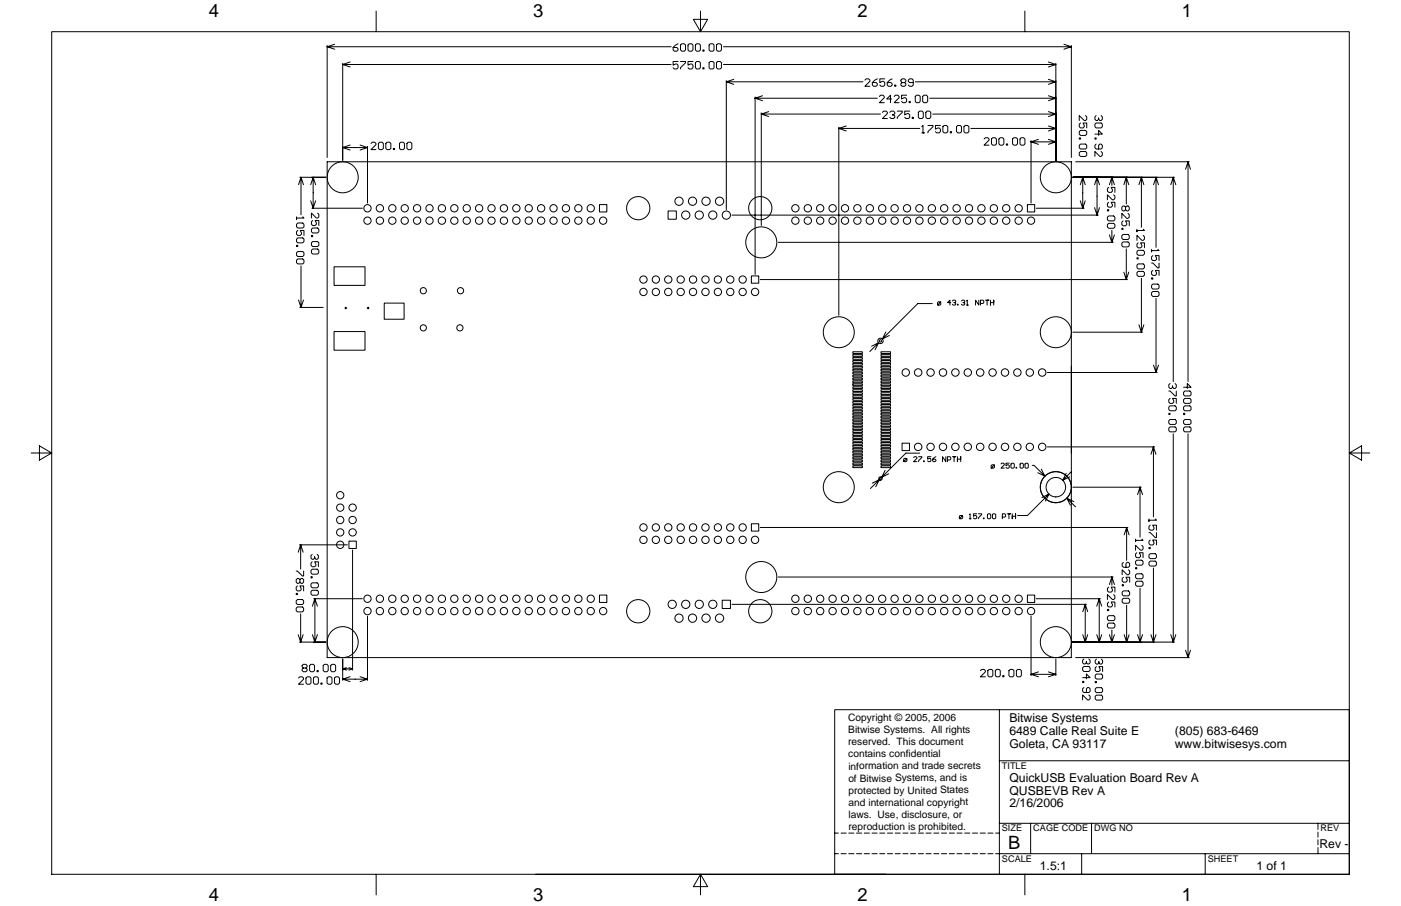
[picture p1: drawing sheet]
<svg xmlns="http://www.w3.org/2000/svg" width="432mm" height="279mm" viewBox="0 0 432 279" stroke-linecap="round" stroke-linejoin="round" font-family="sans-serif">
<g fill="none" stroke="#000" stroke-width=".31">
<path d="M15.9 9.8h400v259.8h-400zM100.8 14v34.6M100.8 14.4h106M100.8 14.4l2.3 .8M103.1 13.7l-2.3 .7M105.6 19.5v29.9M105.6 19.9h101.2M105.6 19.9l2.3 .8M107.9 19.1l-2.3 .8M115.9 3.4v6.4M209 19h-1.5v1.1l.7-.4h.4l.4 .4v.8l-.4 .4h-.8l-.3-.4M209 13.5l-1.5 1.1v.8l.3 .4h.8l.4-.4v-.4l-.4-.4h-1.1"/>
<path d="M209.7 19h1.6v.3l-1.6 1.6v.4M209.7 13.9l.4-.4h.8l.4 .4v1.5l-.4 .4h-.8l-.4-.4zM212.4 13.5h.8l.4 .4v1.5l-.4 .4h-.8l-.4-.4v-1.5zM213.6 19h-1.6v1.1l.8-.4h.4l.4 .4v.8l-.4 .4h-.8l-.4-.4M214.3 19.3l.4-.3h.8l.4 .3v1.6l-.4 .4h-.8l-.4-.4zM214.3 13.9l.4-.4h.8l.4 .4v1.5l-.4 .4h-.8l-.4-.4zM215.9 3.4v6.4l2.2-3.8h-4.4l2.2 3.8M216.6 15.4h.4v.4h-.4zM218.5 19.3l.4-.3h.8l.4 .3v1.6l-.4 .4h-.8l-.4-.4zM218.5 13.9l.4-.4h.8l.4 .4v1.5l-.4 .4h-.8l-.4-.4zM220.8 19.3l.4-.3h.8l.4 .3v1.6l-.4 .4h-.8l-.4-.4zM220.8 13.9l.4-.4h.8l.4 .4v1.5l-.4 .4h-.8l-.4-.4z"/>
<path d="M223 19.9h102.4M223 14.4h107.2M315.9 3.4v6.4M323.1 19.1l2.3 .8-2.3 .8M325.4 19.5v29.9M327.9 13.7l2.3 .7-2.3 .8M330.2 14v34.6M216.6 20.9h.4v.4h-.4zM223.9 24.8v39.8M223.9 25.2h42.1M223.9 25.2l2.2 .8M226.1 24.5l-2.2 .7"/>
<path d="M232.7 29.9v54.7M232.7 30.3h37.7M232.7 30.3l2.3 .8M234.6 34.8v34.7M234.6 35.2h36.8M234.6 35.2l2.3 .7M235 29.5l-2.3 .8M236.9 34.4l-2.3 .8M258.5 39.2v58M258.5 39.6h25M258.5 39.6l2.3 .8M260.8 38.8l-2.3 .8"/>
<path d="M266.6 24.7l.4-.4h.7l.4 .4v.4l-1.5 1.5h1.5M270.4 24.3l-1.5 1.2v.7l.4 .4h.7l.4-.4v-.4l-.4-.3h-1.1M271 29.8l.4-.4h.8l.3 .4v.3l-1.5 1.6h1.5M272 34.6l.4-.3h.7l.4 .3v.4l-1.5 1.6h1.5M272.7 24.3h-1.5v1.2l.7-.4h.4l.4 .4v.7l-.4 .4h-.8l-.3-.4M274.3 34.6l.3-.3h.8l.4 .3v.4l-.4 .4h-.4h.4l.4 .4v.4l-.4 .4h-.8l-.3-.4M274.8 30.5h-1.5l1.1-1.1v2.3M275 24.3l-1.5 1.2v.7l.3 .4h.8l.4-.4v-.4l-.4-.3h-1.1M275.6 29.8l.4-.4h.7l.4 .4v.3l-1.5 1.6h1.5M275.7 26.2h.4v.4h-.4zM276.5 34.3h1.6v.3l-1.6 1.6v.4M278 24.3h.8l.4 .4v.4l-.4 .4 .4 .3v.4l-.4 .4h-.8l-.3-.4v-.4l.3-.3-.3-.4v-.4z"/>
<path d="M278 25.5h.8M279.4 29.4h-1.5v1.1l1.1-.4 .4 .4v.8l-.4 .4h-.7l-.4-.4M280.2 31.3h.4v.4h-.4zM280.4 34.3h-1.6v1.1l.8-.4h.4l.4 .4v.8l-.4 .4h-.8l-.4-.4M281.1 36.2h.4v.4h-.4zM281.5 25.5h-1.2l-.3-.4v-.4l.3-.4h.8l.4 .4v1.5l-.4 .4h-.8l-.3-.4M282.1 25.2h43.3M282.5 29.4h.7l.4 .4v1.5l-.4 .4h-.7l-.4-.4v-1.5zM283 34.6l.4-.3h.8l.4 .3v1.6l-.4 .4h-.8l-.4-.4zM284.1 39.1l.4-.4v2.3h.4h-.8M284.8 29.4h.7l.4 .4v1.5l-.4 .4h-.7l-.4-.4v-1.5zM285.3 34.6l.4-.3h.8l.4 .3v1.6l-.4 .4h-.8l-.4-.4z"/>
<path d="M286 38.7h1.5v.4l-1.5 1.5v.4M286.5 30.3h38.9M287.5 35.2h37.9M289.8 38.7h-1.5v1.1l.8-.3h.4l.3 .3v.8l-.3 .4h-.8l-.4-.4M290.6 39.1l.4-.4h.7l.4 .4v1.5l-.4 .4h-.7l-.4-.4zM294.8 39.1l.4-.4h.8l.3 .4v1.5l-.3 .4h-.8l-.4-.4zM297.1 39.1l.4-.4h.7l.4 .4v1.5l-.4 .4h-.7l-.4-.4zM299.2 39.6h26.2M323.1 29.5l2.3 .8-2.3 .8M323.1 34.4l2.3 .8-2.3 .7M323.1 38.8l2.3 .8-2.3 .8M323.1 24.5l2.3 .7-2.3 .8"/>
<path d="M333 37.9l-.4 .4v.8l.4 .4h.8l.4-.4-.4-1.2h1.1v1.6M334.6 35.6l.3 .4v.8l-.3 .4h-.4l-1.6-1.6v1.6M337.8 35.6l-.3 .4v.8l.3 .4h.4l.4-.4v-.4v.4l.4 .4h.4l.3-.4v-.8l-.3-.4M337.8 37.9h1.6l.3 .4v.8l-.3 .4h-1.6l-.3-.4v-.8zM92.4 54.7h8M92.8 54.7v11.6M92.8 54.7l-.8 2.3M92.8 54.7l.7 2.3M96.5 54.7v9.5M96.5 54.7l-.7 2.3M96.5 54.7l.8 2.3M100.8 49.9h229.4v152.9h-229.4z"/>
<path d="M105.6 45.5h7.7M105.6 45.5l2.3 .8M107.9 44.7l-2.3 .8M111 44.7l2.3 .8-2.3 .8M113.3 45.1v17.5M114.3 44.2l.4-.3h.8l.4 .3v.4l-1.6 1.5h1.6M117 43.9h.8l.4 .3v1.6l-.4 .3h-.8l-.4-.3v-1.6zM118.9 44.2l.4-.3h.8l.4 .3v1.6l-.4 .3h-.8l-.4-.3zM121.2 45.8h.4v.3h-.4zM123.1 44.2l.4-.3h.8l.4 .3v1.6l-.4 .3h-.8l-.4-.3zM125.8 43.9h.8l.3 .3v1.6l-.3 .3h-.8l-.4-.3v-1.6zM292.9 40.6h.4v.4h-.4z"/>
<path d="M303.3 42.9l.4-.4h.7l.4 .4v.3l-1.5 1.6h1.5M305.6 42.9l.4-.4h.7l.4 .4v1.5l-.4 .4h-.7l-.4-.4zM307.9 42.9l.4-.4h.7l.4 .4v1.5l-.4 .4h-.7l-.4-.4zM310.2 44.4h.4v.4h-.4zM312.5 42.5h.7l.4 .4v1.5l-.4 .4h-.7l-.4-.4v-1.5zM314.4 42.9l.3-.4h.8l.4 .4v1.5l-.4 .4h-.8l-.3-.4zM317.8 43.3v19.3M317.8 43.8h7.6M317.8 43.8l2.3 .7M320.1 43l-2.3 .8M323.1 43l2.3 .8-2.3 .7M330.7 54.7h31.3"/>
<path d="M331.5 49.9h35M332.6 42.5h.4v.4h-.4zM332.6 40.6l.4-.4h1.6l.3 .4v.8l-.3 .4h-1.6l-.4-.4zM332.6 44.8l.4-.4h1.6l.3 .4v.8l-.3 .4h-1.6l-.4-.4zM332.6 47.1l.4-.4h1.6l.3 .4v.8l-.3 .3h-1.6l-.4-.3zM333.7 54.7v9.5M333.7 54.7l-.7 2.3M333.7 54.7l.8 2.3M337.5 42.5h.3v.4h-.3zM337.5 41.4h2.2l-1.1-1.2v1.6M337.8 44.4l-.3 .4v.8l.3 .4h1.6l.3-.4v-.8l-.3-.4h-.4l-.4 .4v1.2M338.1 54.7v11.6"/>
<path d="M338.1 54.7l-.7 2.3M338.1 54.7l.8 2.3M339.4 46.7l.3 .4v.8l-.3 .3h-.4l-1.5-1.5v1.5M341.7 57.8l-.4 .4v.7l.4 .4h.8l.4-.4-.4-1.1h1.1v1.5M342.7 54.7v2.5M342.7 54.7l-.8 2.3M342.7 54.7l.8 2.3M347.1 54.7v8.2M347.1 54.7l-.7 2.3M347.1 54.7l.8 2.3M351.8 54.7v15.4M351.8 54.7l-.8 2.3"/>
<path d="M351.8 54.7l.8 2.3M356.3 54.7v21.6M356.3 54.7l-.8 2.3M356.3 54.7l.8 2.3M361.6 54.7v63M361.6 54.7l-.8 2.3M361.6 54.7l.8 2.3M366.2 49.9v67.8M366.2 49.9l-.8 2.3M366.2 49.9l.7 2.3M91.4 75.6h.4v.4h-.4zM91.4 66.9v.7v-.4h2.3l-.4-.3"/>
<path d="M91.4 73.7l.4-.3h1.5l.4 .3v.8l-.4 .4h-1.5l-.4-.4zM91.4 78l.4-.4h1.5l.4 .4v.7l-.4 .4h-1.5l-.4-.4zM91.8 68.8h1.5l.4 .4v.7l-.4 .4h-1.5l-.4-.4v-.7zM91.8 71.1l-.4 .4v.7l.4 .4h.7l.4-.4-.4-1.1h1.2v1.5M95.8 61.9l.7 2.3M96 72.6h.4v.4h-.4zM96 70.7l.4-.4h1.5l.4 .4v.8l-.4 .3h-1.5l-.4-.3zM96.1 64.2h15.6M96.4 68l-.4 .4v.8l.4 .3h.7l.4-.3-.4-1.2h1.2v1.5M96.4 74.5h1.5l.4 .4v.7l-.4 .4h-1.5l-.4-.4v-.7zM96.4 76.8h1.5l.4 .4v.8l-.4 .3h-1.5l-.4-.3v-.8zM97.3 61.9l-.8 2.3"/>
<path d="M97.9 65.7l.4 .4v.8l-.4 .3h-.4l-1.5-1.5v1.5M184.8 63.1h2.2v2.3h-2.2zM205.9 65.1h2.5v2.5h-2.5zM225.6 66.3h112.9M239.9 74.7h103.2M316.7 63.1h2.2v2.3h-2.2zM319.4 64.2h14.7M333 61.9l.7 2.3M334.5 61.9l-.8 2.3M337.4 64l.7 2.3M338.9 64l-.8 2.3M341.3 64.7h.4v.3h-.4z"/>
<path d="M341.3 67l.4-.4h1.5l.4 .4v.7l-.4 .4h-1.5l-.4-.4zM341.3 69.3l.4-.4h1.5l.4 .4v.7l-.4 .4h-1.5l-.4-.4zM341.7 62.4l-.4 .4v.7l.4 .4h.8l.4-.4-.4-1.1h1.1v1.5M341.9 72.5l.8 2.2M342.7 71v3.7M343.2 60.1l.4 .4v.7l-.4 .4h-.3l-1.6-1.5v1.5M343.5 72.5l-.8 2.2M345.8 70.4h.3v.4h-.3zM345.8 63.9l.3-.4h.4l.4 .4 .4-.4h.4l.3 .4v.8l-.3 .3h-.4l-.4-.3-.4 .3h-.4l-.3-.3zM345.8 72.7l.3-.4h1.6l.3 .4v.8l-.3 .4h-1.6l-.3-.4zM345.8 75l.3-.4h1.6l.3 .4v.8l-.3 .3h-1.6l-.3-.3zM346.1 68.1l-.3 .4v.8l.3 .3h.8l.4-.3-.4-1.2h1.1v1.5"/>
<path d="M346.9 63.9v.8M347.1 76.8v9.4M347.7 65.8l.3 .4v.8l-.3 .4h-.4l-1.5-1.6v1.6M350.4 79.5h.4v.4h-.4zM350.4 70.7v.8v-.4h2.3l-.4-.4M350.4 77.6l.4-.4h1.5l.4 .4v.7l-.4 .4h-1.5l-.4-.4zM350.8 74.9l-.4 .4v.8l.4 .3h.8l.3-.3-.3-1.2h1.1v1.5M352.3 72.6l.4 .4v.7l-.4 .4h-.4l-1.5-1.5v1.5M354.9 76.9v.8v-.4h2.3l-.4-.4M355.3 78.8l-.4 .4v.8l.4 .3h.8l.4-.3-.4-1.2h1.1v1.5M91.4 80.2l.4-.3h1.5l.4 .3v.8l-.4 .4h-1.5l-.4-.4zM92 92.5l.8 2.3"/>
<path d="M92.4 94.8h7.2M92.8 82v12.8M93.5 92.5l-.7 2.3M103 82.3h9.5v5.7h-9.5zM106.3 95h.6M106.6 94.7v.6M113.2 95h.5M113.5 94.7v.6M118.4 93.5h6.1v4.9h-6.1zM231.6 85.1h2.2v2.2h-2.2zM234.3 86.2h113.2M287.3 93.6h-4.4l-11 10.9"/>
<path d="M288.9 93.3l.3-.2h.5l.3 .2v.5l-.3 .3h-.5l-.3-.3zM290 93.1l-1.1 1M293 93.3h-1l.8-.7v1.5M293.5 92.8l.3-.2h.5l.3 .2v.3l-.6 .2 .6 .3v.2l-.3 .3h-.5l-.3-.3M295.1 93.8h.2v.3h-.2zM296.3 92.8l.3-.2h.5l.2 .2v.3l-.5 .2 .5 .3v.2l-.2 .3h-.5l-.3-.3M297.9 92.8l.2-.2v1.5h.3h-.5M301.7 92.6v1.5l-1-1.5v1.5M302.2 93.6h.8l.2-.3v-.5l-.2-.2h-.8v1.5M303.7 92.6h1.1h-.6v1.5M305.3 92.6v1.5v-.8h1v-.7v1.5M346.4 83.9l.7 2.3"/>
<path d="M347.9 83.9l-.8 2.3M350.4 81.8l.4-.4h1.5l.4 .4v.7l-.4 .4h-1.5l-.4-.4zM350.4 84.1l.4-.4h1.5l.4 .4v.7l-.4 .4h-1.5l-.4-.4zM351.8 85.8v16.6M354.9 85.7h.4v.4h-.4zM354.9 81.1h.4l1.5 1.5h.4v-1.5M355.3 83.4l-.4 .4v.7l.4 .4h.8l.4-.4-.4-1.1h1.1v1.5M355.3 87.6h1.5l.4 .4v.8l-.4 .3h-1.5l-.4-.3v-.8zM355.3 89.9h1.5l.4 .4v.7l-.4 .4h-1.5l-.4-.4v-.7zM356.3 92v22.9M103 102.3h9.5v5.7h-9.5zM262.8 108.5h3v.5h-3z"/>
<path d="M262.8 110.3h3v.5h-3zM262.8 111.2h3v.5h-3zM262.8 112.1h3v.5h-3zM262.8 113h3v.5h-3zM262.8 113.9h3v.5h-3zM262.8 114.8h3v.5h-3zM262.8 115.7h3v.5h-3zM262.8 116.6h3v.5h-3zM262.8 117.5h3v.5h-3zM262.8 119.3h3v.5h-3zM262.8 109.4h3v.5h-3zM262.8 118.4h3v.5h-3z"/>
<path d="M270.8 105.7l-2.7 2.7M270.8 105.7l-2.2 1.1M270.8 105.7l-1.1 2.2M271.5 108.5h3v.5h-3zM271.5 115.7h3v.5h-3zM271.5 116.6h3v.5h-3zM271.5 117.5h3v.5h-3zM271.5 118.4h3v.5h-3zM271.5 119.3h3v.5h-3zM271.5 109.4h3v.5h-3zM271.5 110.3h3v.5h-3zM271.5 111.2h3v.5h-3z"/>
<path d="M271.5 112.1h3v.5h-3zM271.5 113h3v.5h-3zM271.5 113.9h3v.5h-3zM271.5 114.8h3v.5h-3zM273 102.4l-1.1 2.1M274.1 103.5l-2.2 1M322.8 114.9h33.9M330.7 102.4h21.5M351 100.2l.8 2.2M352.6 100.2l-.8 2.2M355.5 112.6l.8 2.3M357.1 112.6l-.8 2.3"/>
<path d="M360.6 118.3l-.4 .4v.7l.4 .4h.4l.4-.4v-.4v.4l.4 .4h.4l.3-.4v-.7l-.3-.4M364.8 119.4h2.3l-1.2-1.1v1.5M9.6 139.7h6.3l-3.8-2.2v4.4l3.8-2.2M262.8 130.1h3v.6h-3zM262.8 120.2h3v.5h-3zM262.8 121.1h3v.5h-3zM262.8 122h3v.5h-3zM262.8 122.9h3v.5h-3zM262.8 123.8h3v.6h-3zM262.8 124.7h3v.5h-3zM262.8 131h3v.6h-3zM262.8 132h3v.5h-3z"/>
<path d="M262.8 132.8h3v.6h-3zM262.8 133.8h3v.5h-3zM262.8 134.7h3v.5h-3zM262.8 135.6h3v.5h-3zM262.8 136.5h3v.5h-3zM262.8 137.4h3v.5h-3zM262.8 138.3h3v.5h-3zM262.8 139.2h3v.5h-3zM262.8 125.6h3v.6h-3zM262.8 126.5h3v.6h-3zM262.8 127.4h3v.6h-3zM262.8 128.3h3v.6h-3z"/>
<path d="M262.8 129.2h3v.6h-3zM271.5 120.2h3v.5h-3zM271.5 121.1h3v.5h-3zM271.5 122h3v.5h-3zM271.5 122.9h3v.5h-3zM271.5 123.8h3v.6h-3zM271.5 124.7h3v.5h-3zM271.5 125.6h3v.6h-3zM271.5 126.5h3v.6h-3zM271.5 127.4h3v.6h-3zM271.5 128.3h3v.6h-3zM271.5 129.2h3v.6h-3z"/>
<path d="M271.5 130.1h3v.6h-3zM271.5 131h3v.6h-3zM271.5 132h3v.5h-3zM271.5 132.8h3v.6h-3zM271.5 133.8h3v.5h-3zM271.5 134.7h3v.5h-3zM271.5 135.6h3v.5h-3zM271.5 136.5h3v.5h-3zM271.5 137.4h3v.5h-3zM271.5 138.3h3v.5h-3zM271.5 139.2h3v.5h-3zM278 136.7h2.3v2.3h-2.3z"/>
<path d="M283.4 139.7h-4.2l-7.5 7.5M322.8 137.8h33.1M355.5 137.8l-.8 2.3M355.5 137.8v21.6M355.5 137.8l.8 2.3M360.2 127.5h.4v.3h-.4zM360.2 120.6h.4l1.6 1.5h.3v-1.5M360.6 122.9l-.4 .4v.7l.4 .4h.8l.4-.4-.4-1.1h1.1v1.5M360.6 125.2h1.6l.3 .3v.8l-.3 .4h-1.6l-.4-.4v-.8zM360.6 129.4h1.6l.3 .4v.7l-.3 .4h-1.6l-.4-.4v-.7zM360.6 131.7h1.6l.3 .3v.8l-.3 .4h-1.6l-.4-.4v-.8zM361.6 133.8v64.2"/>
<path d="M364.8 127.5h.4v.3h-.4zM365.2 120.6h1.5l.4 .4v.7l-.4 .4h-1.5l-.4-.4v-.7zM365.2 122.9h1.5l.4 .4v.7l-.4 .4h-1.5l-.4-.4v-.7zM365.2 125.2h1.5l.4 .3v.8l-.4 .4h-1.5l-.4-.4v-.8zM365.2 129.4h1.5l.4 .4v.7l-.4 .4h-1.5l-.4-.4v-.7zM365.2 131.7h1.5l.4 .3v.8l-.4 .4h-1.5l-.4-.4v-.8zM366.2 133.8v69M415.9 139.7l3.8-2.2v4.4l-3.8-2.2h6.3M262.8 142.8h3v.5h-3zM262.8 140.1h3v.5h-3zM262.8 141h3v.5h-3zM262.8 141.9h3v.5h-3z"/>
<path d="M262.8 143.7h3v.5h-3zM271 147.9l-2.7 2.7M271 147.9l-2.2 1.1M271 147.9l-1.1 2.2M271.5 142.8h3v.5h-3zM271.5 141.9h3v.5h-3zM271.5 141h3v.5h-3zM271.5 140.1h3v.5h-3zM271.5 143.7h3v.5h-3zM272.8 145l-1.1 2.2M273.9 146.1l-2.2 1.1M278.5 141.6l.3-.2h.5l.2 .2v.5l-.2 .3h-.5l-.3-.3z"/>
<path d="M279.5 141.4l-1 1M281.6 141.1l.2-.3h.5l.3 .3v.3l-1 1h1M283.1 140.8h1l-1 1.6M284.6 142.1h.3v.3h-.3zM286.9 140.8h-1v.8l.8-.2 .2 .2v.5l-.2 .3h-.5l-.3-.3M288.5 140.8l-1.1 .8v.5l.3 .3h.5l.3-.3-.3-.5h-.8M291.5 140.8v1.6l-1-1.6v1.6M292 141.9h.8l.2-.3v-.5l-.2-.3h-.8v1.6M293.5 140.8h1.1h-.6v1.6M295.1 140.8v1.6v-.8h1v-.8v1.6M295.9 159h.5l.3 .2v.5l-.3 .3h-.5l-.2-.3v-.5zM296.7 159l-1 1"/>
<path d="M298.7 158.7l.3-.2v1.5h.3h-.6M301 158.5h-1v.7l.8-.2 .2 .2v.5l-.2 .3h-.5l-.3-.3M301.5 158.5h1.1l-1.1 1.5M303.1 159.7h.2v.3h-.2zM304.3 158.7l.3-.2h.5l.3 .2v1l-.3 .3h-.5l-.3-.3zM305.5 143.6l.2-.3h.5l.3 .3v.5l-.3 .3h-.5l-.2-.3zM305.9 158.7l.2-.2h.5l.3 .2v1l-.3 .3h-.5l-.2-.3zM306.5 143.3l-1 1.1M308.5 143.1l.3-.3h.5l.2 .3v.2l-1 1.1h1M308.9 159.5h.8l.2-.3v-.5l-.2-.2h-.8v1.5M310.5 158.5h1h-.5v1.5M311.1 142.8h-1.1v.8l.8-.3 .3 .3v.5l-.3 .3h-.5l-.3-.3"/>
<path d="M311.8 142.9h.6l.2 .2v1l-.3 .3h-.5l-.2-.3v-1zM312 158.5v1.5v-.8h1v-.7v1.5M313.1 144.1h.3v.3h-.3zM314.4 143.1l.2-.2h.6l.2 .2v1l-.2 .3h-.6l-.2-.3zM316.2 142.9h.5l.2 .2v1l-.2 .3h-.5l-.3-.3v-1zM318.1 143.5h.6l3.4 3.4M319.9 145.8l2.2 1.1M321 144.7l1.1 2.2M323.3 152.4l-6.6 6.6h-3.1M323.3 152.4l-2.2 1M323.3 152.4l-1.1 2.1M328.6 145.9l-1.1 2.2"/>
<path d="M328.8 153.6l2.7 2.7M328.8 153.6l1.1 2.2M328.8 153.6l2.2 1.1M329.7 147l-2.2 1.1M330.2 145.4l-2.7 2.7M330.7 150.2h21M351.4 150.2v15.5M351.4 150.2l-.8 2.3M351.4 150.2l.7 2.3M91.3 176.1h.4l1.5 1.5h.4v-1.5M91.7 178.4h.4l.3 .4 .4-.4h.4l.4 .4v.7l-.4 .4h-.4l-.4-.4-.3 .4h-.4l-.4-.4v-.7zM92.3 168h14.8"/>
<path d="M92.4 178.8v.7M92.7 168v7.5M92.7 168l-.8 2.3M92.7 168l.7 2.3M95.8 177.8h.4v.4h-.4zM96.2 171l-.4 .3v.8l.4 .4h.4l.4-.4v-.4v.4l.4 .4h.3l.4-.4v-.8l-.4-.3M96.2 173.2l-.4 .4v.8l.4 .4h.8l.4-.4-.4-1.2h1.1v1.6M96.2 175.5h1.5l.4 .4v.8l-.4 .4h-1.5l-.4-.4v-.8zM107.5 166.9h2.3v2.2h-2.3zM108.7 169.6v37.1M231.6 161.5h2.2v2.3h-2.2zM234.3 162.7h113.3"/>
<path d="M239.9 177.9h103.2M342.7 177.9v2.6M342.7 177.9l-.8 2.4M342.7 177.9l.8 2.4M346.2 173.4l-.3 .4v.8l.3 .3h1.6l.4-.3v-.8l-.4-.4h-.4l-.4 .4v1.1M346.2 178l-.3 .4v.8l.3 .3h.8l.4-.3-.4-1.2h1.2v1.5M347.2 162.7v10.1M347.2 162.7l-.7 2.3M347.2 162.7l.8 2.3M347.8 175.7l.4 .4v.8l-.4 .3h-.4l-1.5-1.5v1.5M350 175h.4v.4h-.4zM350 166.3v.7v-.4h2.3l-.4-.3"/>
<path d="M350 173.1l.4-.3h1.5l.4 .3v.8l-.4 .4h-1.5l-.4-.4zM350 177.3l.4-.3h1.5l.4 .3v.8l-.4 .4h-1.5l-.4-.4zM350.4 170.5l-.4 .3v.8l.4 .4h.8l.3-.4-.3-1.1h1.1v1.5M350.4 179.2h1.5l.4 .4v.8l-.4 .4h-1.5l-.4-.4v-.8zM351.9 168.2l.4 .4v.7l-.4 .4h-.4l-1.5-1.5v1.5M354.1 168.8h.4v.4h-.4zM354.1 160v.8v-.4h2.3l-.4-.4M354.1 164.3h.4l1.5 1.5h.4v-1.5M354.1 171.1l.4-.3h1.5l.4 .3v.8l-.4 .4h-1.5l-.4-.4zM354.1 173.4l.4-.4h1.5l.4 .4v.8l-.4 .4h-1.5l-.4-.4zM354.5 161.9l-.4 .4v.8l.4 .4h.8l.4-.4-.4-1.2h1.1v1.6M354.5 166.5l-.4 .4v.8l.4 .4h.8l.4-.4-.4-1.2h1.1v1.6"/>
<path d="M355.5 175.2v22.8M91.3 183h.4v.4h-.4zM91.3 187.6l.4-.4h1.5l.4 .4v.7l-.4 .4h-1.5l-.4-.4zM91.7 180.7l-.4 .4v.7l.4 .4h.7l.4-.4-.4-1.1h1.2v1.5M91.7 184.9h1.5l.4 .4v.7l-.4 .4h-1.5l-.4-.4v-.7zM91.9 195.7l.8 2.3M92.3 198h8.1M92.7 189.3v8.7M93.4 195.7l-.7 2.3M95.8 180.1l.4-.4h1.5l.4 .4v.8l-.4 .4h-1.5l-.4-.4zM95.8 182.4l.4-.4h1.5l.4 .4v.8l-.4 .4h-1.5l-.4-.4zM96.3 195.7l.7 2.3"/>
<path d="M96.7 184.6h15M97 184.6v13.4M97 184.6l-.7 2.3M97 184.6l.8 2.3M97.8 195.7l-.8 2.3M113.3 190.1v19.7M184.8 183.5h2.2v2.3h-2.2zM222.6 185.1h2.5v2.5h-2.5zM225.6 186.4h109.3M316.7 183.5h2.2v2.3h-2.2zM317.8 190.1v18.2M319.4 184.6h19.8"/>
<path d="M330.7 198h31.3M333.7 195.7l.8 2.3M334.5 186.4v11.6M334.5 186.4l-.8 2.3M334.5 186.4l.7 2.3M335.2 195.7l-.7 2.3M338 195.7l.8 2.3M338.8 184.6v13.4M338.8 184.6l-.8 2.3M338.8 184.6l.8 2.3M339.6 195.7l-.8 2.3M341.3 187.9h.4v.4h-.4z"/>
<path d="M341.3 190.2l.4-.3h1.5l.4 .3v.8l-.4 .4h-1.5l-.4-.4zM341.3 192.5l.4-.3h1.5l.4 .3v.8l-.4 .4h-1.5l-.4-.4zM341.7 181.1l-.4 .4v.7l.4 .4h.8l.4-.4-.4-1.1h1.1v1.5M341.7 185.7l-.4 .3v.8l.4 .4h.8l.4-.4-.4-1.1h1.1v1.5M341.9 195.7l.8 2.3M342.7 194.3v3.7M343.2 183.4l.4 .3v.8l-.4 .4h-.3l-1.6-1.5v1.5M343.5 195.7l-.8 2.3M345.9 180.3h.3v.4h-.3zM345.9 184.9l.3-.4h1.6l.4 .4v.8l-.4 .3h-1.6l-.3-.3zM346.2 182.2h1.6l.4 .4v.8l-.4 .3h-1.6l-.3-.3v-.8zM346.5 195.7l.7 2.3"/>
<path d="M347.2 186.6v11.4M348 195.7l-.8 2.3M350.6 195.7l.8 2.3M351.4 181.4v16.6M352.1 195.7l-.7 2.3M354.7 195.7l.8 2.3M356.3 195.7l-.8 2.3M360.8 195.7l.8 2.3M362.4 195.7l-.8 2.3M92 209.1l.4-.4h.8l.3 .4v.4l-1.5 1.5h1.5M93.5 204.9h.8l.4 .4v.3l-.4 .4 .4 .4v.4l-.4 .4h-.8l-.4-.4v-.4l.4-.4-.4-.4v-.3zM93.5 206h.8"/>
<path d="M94.3 209.1l.4-.4h.8l.3 .4v1.5l-.3 .4h-.8l-.4-.4zM95.8 204.9h.8l.3 .4v1.5l-.3 .4h-.8l-.4-.4v-1.5zM96.6 209.1l.4-.4h.7l.4 .4v1.5l-.4 .4h-.7l-.4-.4zM97.7 206.8h.4v.4h-.4zM98.9 210.6h.4v.4h-.4zM99.6 205.3l.4-.4h.8l.4 .4v1.5l-.4 .4h-.8l-.4-.4zM101.2 208.7h.7l.4 .4v1.5l-.4 .4h-.7l-.4-.4v-1.5zM101.9 205.3l.4-.4h.8l.3 .4v1.5l-.3 .4h-.8l-.4-.4zM103.5 208.7h.7l.4 .4v1.5l-.4 .4h-.7l-.4-.4v-1.5zM105.6 203.3v6.5M105.6 209.4h7.7M105.6 209.4l2.3 .8"/>
<path d="M105.6 206.3h3.1M105.6 206.3l1.2 .4M106.8 205.9l-1.2 .4M107.5 205.9l1.2 .4-1.2 .4M107.9 208.7l-2.3 .7M111 208.7l2.3 .7-2.3 .8M302.2 206.8l.4-.4h.7l.4 .4v.4l-1.5 1.5h1.5M304.5 206.8l.4-.4h.7l.4 .4v1.5l-.4 .4h-.7l-.4-.4zM307.1 206.4h.8l.4 .4v1.5l-.4 .4h-.8l-.3-.4v-1.5zM308 218.9v50.7M309.1 208.3h.3v.4h-.3zM311.3 206.4h.8l.4 .4v1.5l-.4 .4h-.8l-.3-.4v-1.5z"/>
<path d="M313.3 206.8l.3-.4h.8l.4 .4v1.5l-.4 .4h-.8l-.3-.4zM317.8 208h7.6M317.8 208l2.3 .7M320.1 207.2l-2.3 .8M323.1 207.2l2.3 .8-2.3 .7M325.4 203.3v5M331.5 202.8h35M333.7 210.1h.4v.4h-.4zM333.7 209h2.3l-1.2-1.2v1.6M334.1 203.2l-.4 .4v.8l.4 .4h.3l.4-.4v-.4v.4l.4 .4h.4l.4-.4v-.8l-.4-.4M334.1 205.5h1.5l.4 .4v.8l-.4 .4h-1.5l-.4-.4v-.8zM334.1 212l-.4 .4v.8l.4 .4h1.5l.4-.4v-.8l-.4-.4h-.4l-.4 .4v1.2"/>
<path d="M335.6 214.3l.4 .4v.8l-.4 .4h-.4l-1.5-1.6v1.6M337.5 210.2h.4v.3h-.4zM337.5 208.3l.4-.4h1.5l.4 .4v.7l-.4 .4h-1.5l-.4-.4zM337.5 212.4l.4-.3h1.5l.4 .3v.8l-.4 .4h-1.5l-.4-.4zM337.5 214.8l.4-.4h1.5l.4 .4v.7l-.4 .4h-1.5l-.4-.4zM337.9 203.3l-.4 .4v.7l.4 .4h.4l.4-.4v-.4v.4l.4 .4h.3l.4-.4v-.7l-.4-.4M337.9 205.6l-.4 .4v.7l.4 .4h.8l.4-.4-.4-1.1h1.1v1.5M365.4 200.5l.8 2.3M366.9 200.5l-.7 2.3M308 234.6h107.9M257.3 256.9h1.1M259.2 256.9h1.6"/>
<path d="M261.6 256.9h1.6M264 256.9h1.6M266.4 256.9h1.5M268.8 256.9h1.5M271.1 256.9h1.6M273.5 256.9h1.6M275.9 256.9h1.6M278.3 256.9h1.6M280.6 256.9h1.6M283 256.9h1.6M285.4 256.9h1.6M287.8 256.9h1.6"/>
<path d="M290.2 256.9h1.6M292.6 256.9h1.6M294.9 256.9h1.6M297.3 256.9h1.6M299.7 256.9h1.6M302.1 256.9h1.6M304.5 256.9h1.5M306.9 256.9h1.1M308 253.9h107.9M317.6 253.9v9.4M336.4 253.9v9.4M406.2 253.9v1.9"/>
<path d="M406.2 256.6v1.6M406.2 259v1.6M115.9 269.6v6.4M165.1 269.6h250.8v-50.7h-158.6v50.7M215.9 269.6l2.2 3.8h-4.4l2.2-3.8v6.4M257.3 263.3h1.1M259.2 263.3h1.6M261.6 263.3h1.6M264 263.3h1.6M266.4 263.3h1.5M268.8 263.3h1.5M271.1 263.3h1.6"/>
<path d="M273.5 263.3h1.6M275.9 263.3h1.6M278.3 263.3h1.6M280.6 263.3h1.6M283 263.3h1.6M285.4 263.3h1.6M287.8 263.3h1.6M290.2 263.3h1.6M292.6 263.3h1.6M294.9 263.3h1.6M297.3 263.3h1.6M299.7 263.3h1.6"/>
<path d="M302.1 263.3h1.6M304.5 263.3h1.5M306.9 263.3h109M315.9 269.6v6.4M333.4 263.3v6.3M371.5 263.3v6.3M406.2 261.4v1.9"/>
<circle cx="105.6" cy="54.7" r="4.8"/>
<circle cx="325.4" cy="54.7" r="4.8"/>
<circle cx="113.3" cy="64.2" r="1.13"/>
<circle cx="113.3" cy="68" r="1.12"/>
<circle cx="117.1" cy="64.2" r="1.14"/>
<circle cx="117.1" cy="68.1" r="1.13"/>
<circle cx="120.9" cy="64.2" r="1.14"/>
<circle cx="120.9" cy="68.1" r="1.13"/>
<circle cx="124.7" cy="64.2" r="1.13"/>
<circle cx="124.7" cy="68" r="1.12"/>
<circle cx="128.6" cy="64.2" r="1.14"/>
<circle cx="128.6" cy="68.1" r="1.13"/>
<circle cx="132.4" cy="64.2" r="1.13"/>
<circle cx="132.4" cy="68" r="1.12"/>
<circle cx="136.2" cy="64.2" r="1.14"/>
<circle cx="136.2" cy="68.1" r="1.13"/>
<circle cx="140" cy="64.2" r="1.14"/>
<circle cx="140" cy="68.1" r="1.13"/>
<circle cx="143.8" cy="64.2" r="1.13"/>
<circle cx="143.8" cy="68" r="1.12"/>
<circle cx="147.7" cy="64.2" r="1.14"/>
<circle cx="147.7" cy="68.1" r="1.13"/>
<circle cx="151.5" cy="64.2" r="1.13"/>
<circle cx="151.5" cy="68" r="1.12"/>
<circle cx="155.3" cy="64.2" r="1.14"/>
<circle cx="155.3" cy="68.1" r="1.13"/>
<circle cx="159.1" cy="64.2" r="1.14"/>
<circle cx="159.1" cy="68.1" r="1.13"/>
<circle cx="163" cy="64.2" r="1.13"/>
<circle cx="163" cy="68" r="1.12"/>
<circle cx="166.8" cy="64.2" r="1.14"/>
<circle cx="166.8" cy="68.1" r="1.13"/>
<circle cx="170.6" cy="64.2" r="1.13"/>
<circle cx="170.6" cy="68" r="1.12"/>
<circle cx="174.4" cy="64.2" r="1.14"/>
<circle cx="174.4" cy="68.1" r="1.13"/>
<circle cx="178.3" cy="64.2" r="1.14"/>
<circle cx="178.3" cy="68.1" r="1.13"/>
<circle cx="182.1" cy="64.2" r="1.13"/>
<circle cx="182.1" cy="68" r="1.12"/>
<circle cx="185.9" cy="68.1" r="1.13"/>
<circle cx="196.7" cy="64.2" r="3.6"/>
<circle cx="209.3" cy="62.1" r="1.27"/>
<circle cx="211.3" cy="66.3" r="1.27"/>
<circle cx="213.4" cy="62.1" r="1.27"/>
<circle cx="215.5" cy="66.3" r="1.27"/>
<circle cx="217.6" cy="62.1" r="1.28"/>
<circle cx="219.7" cy="66.3" r="1.27"/>
<circle cx="221.8" cy="62.1" r="1.28"/>
<circle cx="223.9" cy="66.3" r="1.27"/>
<circle cx="234.3" cy="64.2" r="3.6"/>
<circle cx="234.6" cy="74.7" r="4.8"/>
<circle cx="245.1" cy="64.2" r="1.14"/>
<circle cx="245.1" cy="68.1" r="1.13"/>
<circle cx="249" cy="64.2" r="1.14"/>
<circle cx="249" cy="68.1" r="1.13"/>
<circle cx="252.8" cy="64.2" r="1.13"/>
<circle cx="252.8" cy="68" r="1.12"/>
<circle cx="256.6" cy="64.2" r="1.14"/>
<circle cx="256.6" cy="68.1" r="1.13"/>
<circle cx="260.4" cy="64.2" r="1.13"/>
<circle cx="260.4" cy="68" r="1.12"/>
<circle cx="264.3" cy="64.2" r="1.14"/>
<circle cx="264.3" cy="68.1" r="1.13"/>
<circle cx="268.1" cy="64.2" r="1.14"/>
<circle cx="268.1" cy="68.1" r="1.13"/>
<circle cx="271.9" cy="64.2" r="1.13"/>
<circle cx="271.9" cy="68" r="1.12"/>
<circle cx="275.7" cy="64.2" r="1.14"/>
<circle cx="275.7" cy="68.1" r="1.13"/>
<circle cx="279.5" cy="64.2" r="1.13"/>
<circle cx="279.5" cy="68" r="1.12"/>
<circle cx="283.4" cy="64.2" r="1.14"/>
<circle cx="283.4" cy="68.1" r="1.13"/>
<circle cx="287.2" cy="64.2" r="1.14"/>
<circle cx="287.2" cy="68.1" r="1.13"/>
<circle cx="291" cy="64.2" r="1.14"/>
<circle cx="291" cy="68.1" r="1.13"/>
<circle cx="294.8" cy="64.2" r="1.14"/>
<circle cx="294.8" cy="68.1" r="1.13"/>
<circle cx="298.7" cy="64.2" r="1.13"/>
<circle cx="298.7" cy="68" r="1.12"/>
<circle cx="302.5" cy="64.2" r="1.14"/>
<circle cx="302.5" cy="68.1" r="1.13"/>
<circle cx="306.3" cy="64.2" r="1.14"/>
<circle cx="306.3" cy="68.1" r="1.13"/>
<circle cx="310.1" cy="64.2" r="1.14"/>
<circle cx="310.1" cy="68.1" r="1.13"/>
<circle cx="314" cy="64.2" r="1.14"/>
<circle cx="314" cy="68.1" r="1.13"/>
<circle cx="317.8" cy="68" r="1.12"/>
<circle cx="130.5" cy="89.6" r=".96"/>
<circle cx="141.9" cy="89.6" r=".96"/>
<circle cx="198.3" cy="90" r="1.14"/>
<circle cx="198.3" cy="86.2" r="1.13"/>
<circle cx="202.1" cy="90" r="1.13"/>
<circle cx="202.1" cy="86.2" r="1.12"/>
<circle cx="206" cy="90" r="1.14"/>
<circle cx="206" cy="86.2" r="1.13"/>
<circle cx="209.8" cy="90" r="1.14"/>
<circle cx="209.8" cy="86.2" r="1.13"/>
<circle cx="213.6" cy="90" r="1.14"/>
<circle cx="213.6" cy="86.2" r="1.13"/>
<circle cx="217.4" cy="90" r="1.14"/>
<circle cx="217.4" cy="86.2" r="1.13"/>
<circle cx="221.2" cy="90" r="1.13"/>
<circle cx="221.3" cy="86.2" r="1.12"/>
<circle cx="225.1" cy="90" r="1.14"/>
<circle cx="225.1" cy="86.2" r="1.13"/>
<circle cx="228.9" cy="90" r="1.13"/>
<circle cx="228.9" cy="86.2" r="1.12"/>
<circle cx="232.7" cy="90" r="1.14"/>
<circle cx="130.5" cy="101.1" r=".95"/>
<circle cx="141.7" cy="101.1" r=".96"/>
<circle cx="258.5" cy="102.5" r="4.8"/>
<circle cx="271.4" cy="105.1" r=".38"/>
<circle cx="271.4" cy="105.1" r=".83"/>
<circle cx="279.2" cy="114.9" r="1.15"/>
<circle cx="283" cy="114.9" r="1.15"/>
<circle cx="286.8" cy="114.9" r="1.15"/>
<circle cx="290.6" cy="114.9" r="1.15"/>
<circle cx="294.5" cy="114.9" r="1.15"/>
<circle cx="298.3" cy="114.9" r="1.15"/>
<circle cx="302.1" cy="114.9" r="1.15"/>
<circle cx="305.9" cy="114.9" r="1.15"/>
<circle cx="309.7" cy="114.9" r="1.15"/>
<circle cx="313.6" cy="114.9" r="1.15"/>
<circle cx="317.4" cy="114.9" r="1.15"/>
<circle cx="321.2" cy="114.9" r="1.15"/>
<circle cx="325.4" cy="102.5" r="4.8"/>
<circle cx="283" cy="137.8" r="1.15"/>
<circle cx="286.8" cy="137.8" r="1.14"/>
<circle cx="290.6" cy="137.8" r="1.14"/>
<circle cx="294.5" cy="137.8" r="1.15"/>
<circle cx="298.3" cy="137.8" r="1.14"/>
<circle cx="302.1" cy="137.8" r="1.15"/>
<circle cx="305.9" cy="137.8" r="1.14"/>
<circle cx="309.8" cy="137.8" r="1.14"/>
<circle cx="313.6" cy="137.8" r="1.14"/>
<circle cx="317.4" cy="137.8" r="1.14"/>
<circle cx="321.2" cy="137.8" r="1.15"/>
<circle cx="104.9" cy="152.7" r="1.13"/>
<circle cx="104.9" cy="156.5" r="1.12"/>
<circle cx="108.7" cy="156.6" r="1.13"/>
<circle cx="258.5" cy="150.2" r="4.8"/>
<circle cx="271.4" cy="147.6" r=".27"/>
<circle cx="271.4" cy="147.6" r=".53"/>
<circle cx="325.4" cy="150.2" r="4.8"/>
<circle cx="325.4" cy="150.2" r="3"/>
<circle cx="104.9" cy="160.4" r="1.13"/>
<circle cx="104.9" cy="168" r="1.13"/>
<circle cx="104.9" cy="164.2" r="1.12"/>
<circle cx="108.7" cy="160.4" r="1.14"/>
<circle cx="108.7" cy="164.2" r="1.13"/>
<circle cx="198.3" cy="162.7" r="1.14"/>
<circle cx="198.3" cy="166.5" r="1.14"/>
<circle cx="202.1" cy="162.7" r="1.13"/>
<circle cx="202.1" cy="166.5" r="1.13"/>
<circle cx="206" cy="162.7" r="1.14"/>
<circle cx="206" cy="166.5" r="1.14"/>
<circle cx="209.8" cy="162.7" r="1.14"/>
<circle cx="209.8" cy="166.5" r="1.14"/>
<circle cx="213.6" cy="162.7" r="1.14"/>
<circle cx="213.6" cy="166.5" r="1.14"/>
<circle cx="217.4" cy="162.7" r="1.14"/>
<circle cx="217.4" cy="166.5" r="1.14"/>
<circle cx="221.2" cy="162.7" r="1.13"/>
<circle cx="221.2" cy="166.5" r="1.13"/>
<circle cx="225.1" cy="162.7" r="1.14"/>
<circle cx="225.1" cy="166.5" r="1.14"/>
<circle cx="228.9" cy="162.7" r="1.13"/>
<circle cx="228.9" cy="166.5" r="1.13"/>
<circle cx="232.7" cy="166.5" r="1.14"/>
<circle cx="234.6" cy="177.9" r="4.8"/>
<circle cx="105.6" cy="198" r="4.8"/>
<circle cx="113.3" cy="184.6" r="1.13"/>
<circle cx="113.3" cy="188.5" r="1.13"/>
<circle cx="117.1" cy="184.6" r="1.14"/>
<circle cx="117.1" cy="188.5" r="1.14"/>
<circle cx="120.9" cy="184.6" r="1.14"/>
<circle cx="120.9" cy="188.5" r="1.14"/>
<circle cx="124.7" cy="188.5" r="1.13"/>
<circle cx="124.7" cy="184.6" r="1.13"/>
<circle cx="128.6" cy="184.6" r="1.14"/>
<circle cx="128.6" cy="188.5" r="1.14"/>
<circle cx="132.4" cy="184.6" r="1.13"/>
<circle cx="132.4" cy="188.5" r="1.13"/>
<circle cx="136.2" cy="184.6" r="1.14"/>
<circle cx="136.2" cy="188.5" r="1.14"/>
<circle cx="140" cy="184.6" r="1.14"/>
<circle cx="140" cy="188.5" r="1.14"/>
<circle cx="143.8" cy="184.6" r="1.13"/>
<circle cx="143.8" cy="188.5" r="1.13"/>
<circle cx="147.7" cy="184.6" r="1.14"/>
<circle cx="147.7" cy="188.5" r="1.14"/>
<circle cx="151.5" cy="184.6" r="1.13"/>
<circle cx="151.5" cy="188.5" r="1.13"/>
<circle cx="155.3" cy="184.6" r="1.14"/>
<circle cx="155.3" cy="188.5" r="1.14"/>
<circle cx="159.1" cy="188.5" r="1.14"/>
<circle cx="159.1" cy="184.6" r="1.14"/>
<circle cx="163" cy="184.6" r="1.13"/>
<circle cx="163" cy="188.5" r="1.13"/>
<circle cx="166.8" cy="184.6" r="1.14"/>
<circle cx="166.8" cy="188.5" r="1.14"/>
<circle cx="170.6" cy="184.6" r="1.13"/>
<circle cx="170.6" cy="188.5" r="1.13"/>
<circle cx="174.4" cy="184.6" r="1.14"/>
<circle cx="174.4" cy="188.5" r="1.14"/>
<circle cx="178.3" cy="184.6" r="1.14"/>
<circle cx="178.3" cy="188.5" r="1.14"/>
<circle cx="182.1" cy="184.6" r="1.13"/>
<circle cx="182.1" cy="188.5" r="1.13"/>
<circle cx="185.9" cy="188.5" r="1.14"/>
<circle cx="196.7" cy="188.5" r="3.6"/>
<circle cx="207.2" cy="186.4" r="1.27"/>
<circle cx="209.3" cy="190.6" r="1.28"/>
<circle cx="211.3" cy="186.4" r="1.27"/>
<circle cx="213.4" cy="190.6" r="1.28"/>
<circle cx="215.5" cy="186.4" r="1.27"/>
<circle cx="217.6" cy="190.6" r="1.28"/>
<circle cx="219.7" cy="186.4" r="1.27"/>
<circle cx="221.8" cy="190.6" r="1.28"/>
<circle cx="234.3" cy="188.5" r="3.6"/>
<circle cx="245.1" cy="184.6" r="1.14"/>
<circle cx="245.1" cy="188.5" r="1.14"/>
<circle cx="249" cy="184.6" r="1.14"/>
<circle cx="249" cy="188.5" r="1.14"/>
<circle cx="252.8" cy="184.6" r="1.13"/>
<circle cx="252.8" cy="188.5" r="1.13"/>
<circle cx="256.6" cy="184.6" r="1.14"/>
<circle cx="256.6" cy="188.5" r="1.14"/>
<circle cx="260.4" cy="184.6" r="1.13"/>
<circle cx="260.4" cy="188.5" r="1.13"/>
<circle cx="264.3" cy="184.6" r="1.14"/>
<circle cx="264.3" cy="188.5" r="1.14"/>
<circle cx="268.1" cy="188.5" r="1.14"/>
<circle cx="268.1" cy="184.6" r="1.14"/>
<circle cx="271.9" cy="188.5" r="1.13"/>
<circle cx="271.9" cy="184.6" r="1.13"/>
<circle cx="275.7" cy="184.6" r="1.14"/>
<circle cx="275.7" cy="188.5" r="1.14"/>
<circle cx="279.5" cy="184.6" r="1.13"/>
<circle cx="279.5" cy="188.5" r="1.13"/>
<circle cx="283.4" cy="188.5" r="1.14"/>
<circle cx="283.4" cy="184.6" r="1.14"/>
<circle cx="287.2" cy="184.6" r="1.14"/>
<circle cx="287.2" cy="188.5" r="1.14"/>
<circle cx="291" cy="184.6" r="1.14"/>
<circle cx="291" cy="188.5" r="1.14"/>
<circle cx="294.8" cy="184.6" r="1.14"/>
<circle cx="294.8" cy="188.5" r="1.14"/>
<circle cx="298.7" cy="184.6" r="1.13"/>
<circle cx="298.7" cy="188.5" r="1.13"/>
<circle cx="302.5" cy="188.5" r="1.14"/>
<circle cx="302.5" cy="184.6" r="1.14"/>
<circle cx="306.3" cy="184.6" r="1.14"/>
<circle cx="306.3" cy="188.5" r="1.14"/>
<circle cx="310.1" cy="184.6" r="1.14"/>
<circle cx="310.1" cy="188.5" r="1.14"/>
<circle cx="314" cy="184.6" r="1.14"/>
<circle cx="314" cy="188.5" r="1.14"/>
<circle cx="317.8" cy="188.5" r="1.13"/>
<circle cx="325.4" cy="198" r="4.8"/>
</g>
<g font-size="5.7">
<text x="64.4" y="5.3">4</text>
<text x="164.3" y="5.3">3</text>
<text x="264.3" y="5.3">2</text>
<text x="364.3" y="5.3">1</text>
<text x="310.7" y="262">B</text>
<text x="64.4" y="277.8">4</text>
<text x="164.3" y="277.8">3</text>
<text x="264.3" y="277.8">2</text>
<text x="364.3" y="277.8">1</text>
</g>
<g font-size="3.8">
<text x="311.1" y="222.7">Bitwise Systems</text>
<text x="311.1" y="226.8">6489 Calle Real Suite E</text>
<text x="362.1" y="226.8">(805) 683-6469</text>
<text x="311.1" y="230.6">Goleta, CA 93117</text>
<text x="362.1" y="230.6">www.bitwisesys.com</text>
<text x="311.1" y="245.2">QUSBEVB Rev A</text>
<text x="311.1" y="241.2">QuickUSB Evaluation Board Rev A</text>
<text x="311.1" y="248.9">2/16/2006</text>
<text x="406.7" y="261.5">Rev -</text>
<text x="320.5" y="268.4">1.5:1</text>
<text x="387.2" y="268.4">1 of 1</text>
</g>
<g font-size="3.1">
<text x="261.4" y="222.4">Copyright © 2005, 2006</text>
<text x="261.4" y="226.1">Bitwise Systems. All rights</text>
<text x="261.4" y="229.8">reserved. This document</text>
<text x="261.5" y="233.6">contains confidential</text>
<text x="261.5" y="237.3">information and trade secrets</text>
<text x="261.5" y="241">of Bitwise Systems, and is</text>
<text x="261.5" y="244.8">protected by United States</text>
<text x="261.5" y="248.5">and international copyright</text>
<text x="261.5" y="256">reproduction is prohibited.</text>
<text x="261.5" y="252.3">laws. Use, disclosure, or</text>
</g>
<g font-size="2.8">
<text x="308.8" y="237.1">TITLE</text>
<text x="308.8" y="256.4">SIZE</text>
<text x="318.5" y="256.4">CAGE CODE</text>
<text x="337.2" y="256.4">DWG NO</text>
<text x="407" y="256.4">REV</text>
<text x="308.8" y="265.8">SCALE</text>
<text x="372.2" y="265.8">SHEET</text>
</g>
</svg>
